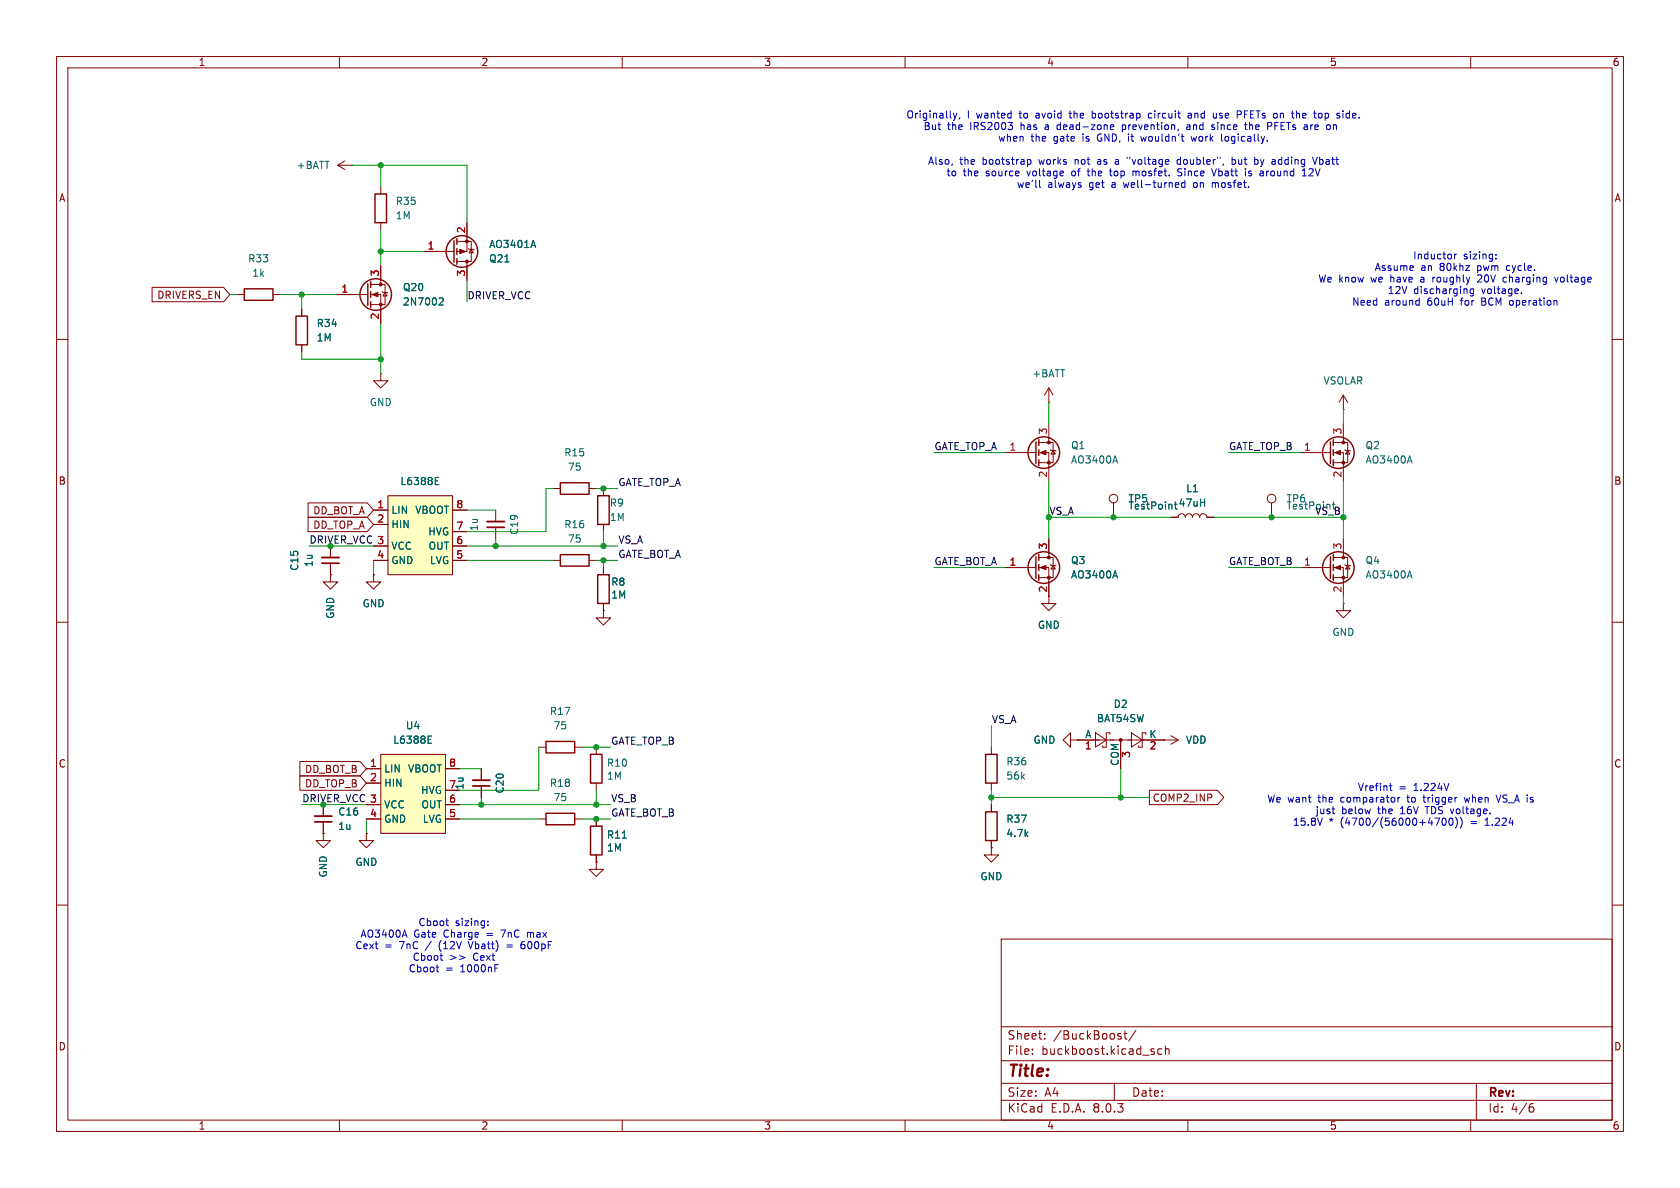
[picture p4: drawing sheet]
<svg xmlns="http://www.w3.org/2000/svg" width="297mm" height="210mm" viewBox="0 0 297 210" stroke-linecap="round" stroke-linejoin="round" font-family="sans-serif">
<g fill="none" stroke="#840000" stroke-width=".18">
<path d="M10 10h277v190h-277zM12 12h273v186h-273zM60 10v2M110 10v2M160 10v2M210 10v2M260 10v2M10 60h2M53.3 54.6v1.3M285 60h2M53.3 61v1.2M235.7 78.2h2.6v3.6h-2.6"/>
<path d="M237.5 72.4h.1M237.5 69.9l-.8 1.2M237.5 69.9v2.5M237.5 74.9v3.3M237.5 69.9l.8 1.2M237.7 79.5l.2 .1h.7l.2 .2M238.3 79.6l.3 .7h-.7zM87.6 90.2v2M87.6 93.2v2.1M97.8 86.4h1.3M97.8 99.1h1.3M104.1 86.4h1.3"/>
<path d="M104.1 99.1h1.3M196.8 88.9v2.5M229.9 80h5.3M235.7 80h1.8v5.1M10 110h2M58.4 101.6v1.3h1.3l-1.3 1.2-1.3-1.2h1.3M58.4 101.6h.1M66 101.6v1.3h1.3l-1.3 1.2-1.2-1.2h1.2M66 101.6h.1M106.7 108v1.2h1.2l-1.2 1.3-1.3-1.3h1.3M106.7 108h.1M106.7 100.3v1.3"/>
<path d="M106.7 106.7v1.3M185.4 105.4v1.3h1.3l-1.3 1.3-1.3-1.3h1.3M285 110h2M85.1 135.9v2M85.1 138.9v2.1M175.3 132.1v1.3M175.3 138.4v1.3M10 160h2M57.1 142.2v2.1M57.1 145.3v2M95.2 144.8h1.3M101.6 144.8h1.3"/>
<path d="M105.4 152.4v1.3h1.3l-1.3 1.2-1.3-1.2h1.3M105.4 152.4h.1M105.4 144.8v1.3M105.4 151.1v1.3M175.3 149.9v1.2h1.2l-1.2 1.3-1.3-1.3h1.3M175.3 149.9h.1M175.3 142.2v1.3M175.3 148.6v1.3M285 160h2M177 166h108v32h-108zM60 198v2M110 198v2"/>
<path d="M160 198v2M177 194.5h108M177 191.5h108M177 187.5h108M177 181.5h108M182.5 186.3v.1M182.5 185.5v.1M184.7 183.6v.1M184.7 182.8v.1M197 191.5v3M198 183.2l.2 .2-.2 .3M198 182.7l.2 .1"/>
<path d="M198.7 182.7h.5M198.9 182.2v1.3l.3 .2M200.8 182.1l-1.3 2M204 186v.3M205.4 185.5l-.4-.1-.3 .3v.4l.1 .2h.6M206 185.5l.2-.1 .4 .1 .1 .9M206 184.9v1.5M210 198v2M260 198v2M261 191.5v6.5M270.6 195.7h.3l.3 .3-.1 .5-.5 .1M271 195.1l-.4 .1"/>
<circle cx="196.8" cy="88.1" r=".76"/>
</g>
<g fill="none" stroke="#840000" stroke-width=".25">
<path d="M52.3 55.9h2.1v5.1h-2.1zM235.2 78.1v3.8M235.7 77.7v1M235.7 79.5v1M99.1 85.3h5v2.1h-5zM99.1 98h5v2.1h-5zM235.7 81.3v1M105.7 101.6h2v5.1h-2zM174.2 133.4h2.1v5h-2.1zM96.5 143.8h5.1v2h-5.1zM104.4 146.1h2v5h-2zM174.2 143.5h2.1v5.1h-2.1z"/>
<circle cx="236.6" cy="80" r="2.79"/>
</g>
<path d="M207.6 89.1h.5M249.2 80.6l.4 1.3M110 148.2h.7" fill="none" stroke="#006464" stroke-width=".18"/>
<path d="M86.1 92.2h3.1M83.6 137.9h3M55.6 144.3h3.1" fill="none" stroke="#840000" stroke-width=".33"/>
<path d="M86.1 93.2h3.1M83.6 138.9h3M55.6 145.3h3.1" fill="none" stroke="#840000" stroke-width=".3"/>
<g fill="#840000" stroke="#840000" stroke-width=".18">
<path d="M236 80l1-.4v.8z"/>
<circle cx="237.5" cy="81.8" r=".25"/>
<circle cx="237.5" cy="78.2" r=".25"/>
</g>
<path d="M67.3 133.4h11.4v13.9h-11.4z" fill="#ffffc2"/>
<g fill="none" stroke="#840000" stroke-width=".18">
<path d="M41.9 52.1h1.3M48.3 52.1h1.2M67.3 66v1.3h1.3l-1.3 1.3-1.3-1.3h1.3M67.3 66h.1M183.6 78.2h2.6v3.6h-2.6M185.4 71.1h.1M185.4 68.6v2.5M185.4 74.9v3.3M185.4 68.6l-.7 1.3M185.4 68.6l.8 1.3M185.7 79.5l.1 .1h.8l.1 .2M186.2 79.6l.4 .7h-.8z"/>
<path d="M58.4 96.5v2.1M58.4 99.6v2M106.7 86.4v1.2M106.7 92.7v1.3M177.8 80h5.3M183.6 98.6h2.6v3.5h-2.6M183.6 80h1.8v5.1M185.4 95.3v3.3M185.7 99.8l.1 .1h.8l.1 .2M186.2 99.9l.4 .7h-.8zM207 91.4h1.3a.64 .64 0 0 1 .6-.6 .64 .64 0 0 1 .6 .6 .64 .64 0 0 1 .7-.6 .64 .64 0 0 1 .6 .6 .64 .64 0 0 1 .7-.6 .64 .64 0 0 1 .6 .6 .64 .64 0 0 1 .6-.6 .64 .64 0 0 1 .7 .6h1.2M224.8 88.9v2.5"/>
<path d="M235.7 98.6h2.6v3.5h-2.6M237.5 95.3v3.3M237.7 99.8l.2 .1h.7l.2 .2M238.3 99.9l.3 .7h-.7zM177.8 100.3h5.3M183.6 100.3h1.8v5.1M229.9 100.3h5.3M235.7 100.3h1.8v5.1M237.5 106.7v1.3h1.3l-1.3 1.2-1.3-1.2h1.3M237.5 106.7h.1M64.8 135.9h2.5M64.8 138.4h2.5"/>
<path d="M67.3 133.4h11.4v13.9h-11.4zM78.7 135.9h2.6M78.7 139.7h2.6M95.2 132.1h1.3M101.6 132.1h1.3M105.4 132.1v1.3M105.4 138.4v1.3M189.2 130.8v-1.3l-1.2 1.3 1.2 1.3v-1.3h1.3M190.5 130.8h.1M190.5 130.8h17.8M193.7 129.5l1.9 1.3-1.9 1.3zM196.2 129.8v-.3h-.6v2.6h-.7v-.3"/>
<path d="M198.1 130.8v5.1M200 129.5l1.9 1.3-1.9 1.3zM202.6 129.8v-.3h-.7v2.6h-.6v-.3M205.7 130.8h.1M207 130l1.3 .8M208.3 130.8l-1.3 .8M57.1 147.3v1.3h1.3l-1.3 1.3-1.2-1.3h1.2M57.1 147.3h.1M64.8 147.3v1.3h1.2l-1.2 1.3-1.3-1.3h1.3M64.8 147.3h.1M64.8 142.2h2.5M64.8 144.8h2.5"/>
<path d="M78.7 142.2h2.6M78.7 144.8h2.6"/>
<circle cx="224.8" cy="88.1" r=".76"/>
</g>
<path d="M197.1 80.6l.5 1.3M235.5 89.1h.5M235.7 88.7v1.1M197.1 100.9l.5 1.3M249.2 100.9l.4 1.3M75.7 130.7h.4M75.7 131.4h.6M75.7 130.1h.6" fill="none" stroke="#006464" stroke-width=".18"/>
<g fill="none" stroke="#840000" stroke-width=".25">
<path d="M43.2 51.1h5.1v2h-5.1zM183.1 78.1v3.8M183.6 77.7v1M183.6 79.5v1M105.7 87.6h2v5.1h-2zM183.1 98.4v3.8M183.6 81.3v1M183.6 98v1.1M183.6 99.8v1M235.2 98.4v3.8M235.7 98v1.1M235.7 99.8v1"/>
<path d="M183.6 101.6v1M235.7 101.6v1M96.5 131.1h5.1v2h-5.1zM104.4 133.4h2v5h-2z"/>
<circle cx="184.5" cy="80" r="2.79"/>
<circle cx="184.5" cy="100.3" r="2.79"/>
<circle cx="236.6" cy="100.3" r="2.79"/>
</g>
<g fill="#840000" stroke="#840000" stroke-width=".18">
<path d="M236 100.3l1-.4v.8z"/>
<path d="M183.9 100.3l1-.4v.8z"/>
<path d="M183.9 80l1-.4v.8z"/>
<circle cx="237.5" cy="102.1" r=".25"/>
<circle cx="237.5" cy="98.6" r=".25"/>
<circle cx="198.1" cy="130.8" r=".25"/>
<circle cx="185.4" cy="102.1" r=".25"/>
<circle cx="185.4" cy="98.6" r=".25"/>
<circle cx="185.4" cy="81.8" r=".25"/>
<circle cx="185.4" cy="78.2" r=".25"/>
</g>
<path d="M56.9 98.6h3" fill="none" stroke="#840000" stroke-width=".33"/>
<path d="M56.9 99.6h3" fill="none" stroke="#840000" stroke-width=".3"/>
<path d="M68.6 87.6h11.4v14h-11.4z" fill="#ffffc2"/>
<g fill="none" stroke="#840000" stroke-width=".18">
<path d="M59.7 29.2l1.3 .8M59.7 29.2h2.5M61 28.4l-1.3 .8M62.2 29.2h.1M67.3 33v1.3M67.3 39.4v1.2M82.5 39.4v5.1h-1.7M26.9 50.8h12.6l1.1 1.3-1.1 1.2h-12.6zM53.3 54.6v1.3M59.7 52.1h5.3M65.5 52.1h1.8v5.1M65.5 50.3h2.6v3.5h-2.6"/>
<path d="M67.3 47v3.3M67.6 51.6l.1 .1h.8l.1 .1M68.1 51.7l.4 .6h-.8zM74.9 44.5h5.4M80.8 42.7h2.5v3.5h-2.5M82.5 46.2v3.3M82.8 43.9l.1 .2h.8l.1 .1M83.3 44.1l.4 .6h-.8zM53.3 61v1.2M54.5 91.4h10.4l1.1 1.3-1.1 1.3h-10.4zM54.5 88.9h10.4l1.1 1.3-1.1 1.2h-10.4zM58.4 96.5v2.1"/>
<path d="M58.4 99.6v2M66 90.2h2.6M66 92.7h2.6M66 96.5h2.6M66 99.1h2.6M68.6 87.6h11.4v14h-11.4zM80 90.2h2.5M80 96.5h2.5M80 99.1h2.5M80 94h2.5M185.4 95.3v2.5M196.8 88.9v2.5"/>
<path d="M207 91.4h1.3M213.4 91.4h1.2M58.4 101.6h.1M66 101.6h.1M106.7 108h.1M106.7 100.3v1.3M106.7 106.7v1.3M177.8 100.3h2.5M185.4 102.9v2.5M53 137.2h10.7l1.1 1.2-1.1 1.3h-10.7zM53 134.6h10.7l1.1 1.3-1.1 1.3h-10.7zM64.8 135.9h2.5"/>
<path d="M64.8 138.4h2.5M78.7 135.9h2.6M78.7 139.7h2.6M85.1 135.9v2M85.1 138.9v2.1M190.5 130.8h.1M190.5 130.8h3.8M198.1 130.8v5.1M201.9 130.8h3.8M203.2 139.7h12l1.1 1.3-1.1 1.2h-12zM205.7 130.8h.1M57.1 147.3h.1"/>
<path d="M57.1 142.2v2.1M57.1 145.3v2M64.8 147.3h.1M64.8 142.2h2.5M64.8 144.8h2.5M78.7 142.2h2.6M78.7 144.8h2.6M105.4 152.4h.1M105.4 144.8v1.3M105.4 151.1v1.3M175.3 149.9h.1M175.3 142.2v1.3"/>
<path d="M175.3 148.6v1.3"/>
</g>
<path d="M77.8 52.6l.4 .1 .2 .3-.8 .9h.8M94.3 42.5l.4 1.3M77 85h.4M77 85.7h.6M77 84.4h.6M207.6 89.1h.5M197.1 100.9l.5 1.3M75.7 130.7h.4M75.7 131.4h.6M75.7 130.1h.6M110 148.2h.7" fill="none" stroke="#006464" stroke-width=".18"/>
<g fill="none" stroke="#840000" stroke-width=".25">
<path d="M66.3 34.3h2v5.1h-2zM65 50.2v3.8M65.5 49.8v1M65.5 51.6v1M65.5 53.3v1.1M80.3 42.5v3.9M80.8 42.2v1M80.8 43.9v1.1M80.8 45.7v1"/>
<circle cx="66.4" cy="52.1" r="2.79"/>
<circle cx="81.7" cy="44.4" r="2.79"/>
</g>
<g fill="#840000" stroke="#840000" stroke-width=".18">
<path d="M81.3 44.1l1 .4-1 .3z"/>
<path d="M65.8 52.1l1-.4v.8z"/>
<circle cx="82.5" cy="42.7" r=".25"/>
<circle cx="82.5" cy="46.2" r=".25"/>
<circle cx="67.3" cy="53.8" r=".25"/>
<circle cx="67.3" cy="50.3" r=".25"/>
</g>
<g fill="none" stroke="#0000c2" stroke-width=".18">
<path d="M189.2 19.6v1.2M193.1 19.6v1.3M219.2 19.6l.3 .2-.1 .3-.2 .2M168.5 20l.3 .9M168.8 20.9l-.3 .4M169.1 20l-.3 .9M169.7 20.8l-.1 .2M181.7 28.3l.3-.1 .3 .2-.2 .6h-.4M183.8 31.9v1.1l.2 .1M187 22.1l-.1 .2 .1 .5M189 20h.5M192.2 30.2h.5"/>
<path d="M192.4 29.8v1.2M193.1 20.8l.4 .1M193.5 20l-.4 .1M194.2 28.2l-.1 .1M194.2 28.6l-.2 .1 .2 .3M196.1 30.2h.5M196.3 29.8v1.1l.3 .2M196.4 22.8h.4M196.8 22.1l.1 .3-.6 .1M197.2 28.3h.5v.7M197.7 28.5l-.4 .1-.2 .1 .2 .3h.4M198.4 22.8l.4 .1"/>
<path d="M198.4 22.1v1.2M199.3 27.8v.2M199.7 27.8v.2M200.3 30.2v.9M200.3 30.3v.1M200.8 30.3v.1M201.7 24.1l.2 .9 .3-.6M203.6 20.1l-.4-.1-.2 .3 .1 .5h.5M208.2 32.3l.2 .3-.6 .1M208.3 33.1h-.1M208.7 28.3l-.4-.1-.2 .2 .1 .6h.5M208.7 27.8v1.2"/>
<path d="M208.9 29.9l-.5-.1-.1 .1v.4l.5 .2 .1 .3-.2 .3-.5-.1M209.5 31.9v1.2M209.5 32.3h-.4l-.2 .2 .1 .6h.5M209.8 22.1h.5M210.1 20.1h.5v.8M210.4 22.4h-.4l-.2 .2 .2 .3 .4-.1M210.6 24.1l.2 .9 .2-.6 .3 .6M210.6 20.3l-.4 .1-.2 .2 .2 .3 .4-.1M211.1 32.3l-.1 .2 .1 .6M214.2 29.8l.4 1.3 .4-1.3M214.3 22.1h.4M214.3 22.4l.4 .3v.1l-.4 .1"/>
<path d="M214.3 32.3v.8M214.7 32.3l-.4 .1M215 20.7l-.3 .2M215 20v.9M216 24.9l.1 .1M216.7 24.2l-.1 .2 .1 .5M217.8 28.3l.4-.1 .2 .2-.1 .6h-.5M217.8 27.8v1.2M220 22.1h.5M220.2 21.6v1.1l.3 .2M220.9 21.6v1.3M221.1 22.1l-.2 .1"/>
<path d="M221.2 30.3l-.3-.1-.2 .2 .1 .2 .4 .1v.3h-.5M222.2 28.2l.2 .2v.4l-.2 .2M222.8 28.2l.3 .8M223 29.4l-.2 .1M223.9 30.2v.9M224.1 30.3l-.2 .2M224.8 21.8v.3l-.2 .2M226.2 28.2l-.2 .2v.4l.2 .2M226.3 20v.9M226.5 20l-.2 .1M229.4 20l.3 .2v.7M230.2 31.1h.7"/>
<path d="M231.7 22.1v.8M232 22.1l-.3 .2M232.1 30.4l-.7 .7h.8M232.9 27.8l-.4 1.2M233.3 29h.4M233.3 27.8v1.2M233.5 20l.2 .3v.3l-.2 .3M233.7 28.2l-.4 .1M235.7 22.1v.8M235.8 22.1l-.1 .1M236.2 22.1l.1 .8M238.4 20l-.3 .1-.1 .2v.4l.4 .2"/>
<path d="M250.9 52.7v1.2M250.9 53.9h-.1M253.3 49v.9M253.6 49l-.3 .3M257.1 44.9v.9M257.5 44.9l-.4 .3M260 52.3h.1M260 51.1l-.1 .2 .1 .5 .1 .1 .4-.1M260.1 51.1h.4M260.5 51.1v1l-.2 .2M261.9 49.1l-.7 .8h.8M264.5 45.6v.2"/>
<path d="M264.5 45v.1M265.8 49.8h.5M265.8 49.1h.5M269 51.8v.1M274.8 49l.3 .9 .3-.9M245.6 138.9h.5M245.8 138.5v1.1l.3 .2M233.8 144.6l-.5 1.3M235.5 143h.5M235.7 143.8h.3M247.1 141v.8M247.5 141l-.4 .2"/>
<path d="M251.5 141h.5M251.7 140.5l.1 1.2M254.5 144.6l-.5 1.3M254.9 145.1l.1 .5 .2 .3 .3-.1 .2-.7M256.1 145.1l.1 .5 .2 .3 .3-.1 .2-.7M257.6 145v.8l-.3 .6M258.4 145v.8l-.3 .6M258.9 141l.2 .8 .2-.6M262.6 145.9h.7M264.5 140.5l.4 1.3 .4-1.3M71.5 164.4l.4 1.3M77.1 171h.5"/>
<path d="M77.3 171.7l.3 .1M78 169.7l.3 .1M78.8 162.8h.5M79.1 163.6h.2M81.2 168.9l1 .4-1 .3M82.8 166.4l.4 1.3M86.3 163.5v.1M86.3 162.8v.2M87.5 170.5h.6M89.6 167.1h1M89.6 167.4h1M92.3 166.6a.99 .99 0 0 0-.1 1.1h.5"/>
<path d="M92.7 167l-.4-.1-.2 .3M93.2 164.8v.9M93.4 164.8l-.2 .1"/>
</g>
<g fill="none" stroke="#009600" stroke-width=".18">
<path d="M62.2 29.2h20.3v10.2M67.3 29.2v3.8M40.6 52.1h1.3M49.5 52.1h10.2M53.3 52.1v2.5M67.3 40.6v6.4M67.3 57.2v8.8M67.3 44.5h7.6M82.5 49.5v3.8M53.3 62.2v1.3h14M185.4 71.1v3.8M237.5 72.4v2.5"/>
<path d="M54.6 96.5h11.4M66 99.1v2.5M82.5 96.5h26.7M82.5 99.1h15.3M82.5 90.2h5.1M87.6 95.3v1.2M97.8 86.4h-1.3v7.6h-14M105.4 86.4h3.8M105.4 99.1h3.8M106.7 94v2.5M106.7 99.1v1.2M165.1 80h12.7"/>
<path d="M185.4 91.4h21.6M185.4 85.1v10.2M214.6 91.4h22.9M217.2 80h12.7M237.5 85.1v10.2M165.1 100.3h12.7M217.2 100.3h12.7M237.5 105.4v1.3M81.3 135.9h3.8M95.2 132.1v7.6h-13.9M102.9 132.1h5M105.4 139.7v2.5"/>
<path d="M175.3 128.3v3.8M175.3 139.7v2.5M198.1 135.9v5.1M53.3 142.2h11.5M64.8 144.8v2.5M81.3 142.2h26.6M81.3 144.8h13.9M85.1 141v1.2M102.9 144.8h5M175.3 141h27.9"/>
</g>
<g fill="#009600" stroke="#009600" stroke-width=".18">
<circle cx="106.7" cy="96.5" r=".46"/>
<circle cx="106.7" cy="99.1" r=".46"/>
<circle cx="105.4" cy="142.2" r=".46"/>
<circle cx="105.4" cy="144.8" r=".46"/>
<circle cx="106.7" cy="86.4" r=".46"/>
<circle cx="105.4" cy="132.1" r=".46"/>
<circle cx="87.6" cy="96.5" r=".46"/>
<circle cx="85.1" cy="142.2" r=".46"/>
<circle cx="224.8" cy="91.4" r=".46"/>
<circle cx="198.1" cy="141" r=".46"/>
<circle cx="175.3" cy="141" r=".46"/>
<circle cx="237.5" cy="91.4" r=".46"/>
<circle cx="196.8" cy="91.4" r=".46"/>
<circle cx="53.3" cy="52.1" r=".46"/>
<circle cx="67.3" cy="44.5" r=".46"/>
<circle cx="67.3" cy="29.2" r=".46"/>
<circle cx="67.3" cy="63.5" r=".46"/>
</g>
<text font-size="2.8" fill="#840000" x="178" y="190.9">Title:</text>
<g font-size="2.1" fill="#840000">
<text x="178" y="184">Sheet:</text>
<text x="186.2" y="184">/BuckBoost/</text>
<text x="178" y="186.7">File:</text>
<text x="184.1" y="186.7">buckboost.kicad_sch</text>
<text x="178" y="196.9">KiCad</text>
<text x="178" y="194.1">Size:</text>
<text x="184.7" y="194.1">A4</text>
<text x="185.7" y="196.9">E.D.A.</text>
<text x="193.3" y="196.9">8.0.3</text>
<text x="200" y="194.1">Date:</text>
<text x="263" y="194.3">Rev:</text>
<text x="263" y="196.9">Id:</text>
<text x="267.1" y="196.9">4/6</text>
</g>
<g font-size="1.8" fill="#840000">
<text x="35" y="11.9">1</text>
<text x="85" y="11.9">2</text>
<text x="135" y="11.9">3</text>
<text x="185" y="11.9">4</text>
<text x="235" y="11.9">5</text>
<text x="285" y="11.9">6</text>
<text x="10.3" y="35.9">A</text>
<text x="285.3" y="35.9">A</text>
<text x="27.7" y="53">DRIVERS_EN</text>
<text x="10.3" y="85.9">B</text>
<text x="285.3" y="85.9">B</text>
<text x="55.3" y="93.7">DD_TOP_A</text>
<text x="55.3" y="91.1">DD_BOT_A</text>
<text x="10.3" y="135.9">C</text>
<text x="53.8" y="136.8">DD_BOT_B</text>
<text x="285.3" y="135.9">C</text>
<text x="53.8" y="139.4">DD_TOP_B</text>
<text x="203.7" y="141.9">COMP2_INP</text>
<text x="10.3" y="185.9">D</text>
<text x="285.3" y="185.9">D</text>
<text x="35" y="199.9">1</text>
<text x="85" y="199.9">2</text>
<text x="135" y="199.9">3</text>
<text x="185" y="199.9">4</text>
<text x="235" y="199.9">5</text>
<text x="285" y="199.9">6</text>
</g>
<g font-size="1.8" fill="#0000c2">
<text x="160.1" y="21.1">Originally,</text>
<text x="163.2" y="23.2">But</text>
<text x="167.5" y="23.2">the</text>
<text x="171" y="21.1">I</text>
<text x="171.6" y="23.2">IRS2003</text>
<text x="172.8" y="21.1">wanted</text>
<text x="180.5" y="21.1">to</text>
<text x="180.7" y="23.2">has</text>
<text x="183.6" y="21.1">avoid</text>
<text x="185.2" y="23.2">a</text>
<text x="187.5" y="23.2">dead-zone</text>
<text x="189.8" y="21.1">the</text>
<text x="193.9" y="21.1">bootstrap</text>
<text x="199.2" y="23.2">prevention,</text>
<text x="204.1" y="21.1">circuit</text>
<text x="210.9" y="23.2">and</text>
<text x="211.3" y="21.1">and</text>
<text x="215.5" y="23.2">since</text>
<text x="215.9" y="21.1">use</text>
<text x="220.4" y="21.1">PFETs</text>
<text x="221.6" y="23.2">the</text>
<text x="225.7" y="23.2">PFETs</text>
<text x="227" y="21.1">on</text>
<text x="230.5" y="21.1">the</text>
<text x="232.4" y="23.2">are</text>
<text x="234.6" y="21.1">top</text>
<text x="238.8" y="21.1">side.</text>
<text x="164" y="29.3">Also,</text>
<text x="169.7" y="29.3">the</text>
<text x="173.8" y="29.3">bootstrap</text>
<text x="176.4" y="25.2">when</text>
<text x="182.2" y="25.2">the</text>
<text x="184" y="29.3">works</text>
<text x="186.4" y="25.2">gate</text>
<text x="190.5" y="29.3">not</text>
<text x="191.7" y="25.2">is</text>
<text x="194.5" y="25.2">GND, it</text>
<text x="194.7" y="29.3">as</text>
<text x="200.3" y="29.3">&quot;voltage</text>
<text x="202.6" y="25.2">wouldn't</text>
<text x="209.4" y="29.3">doubler&quot;,</text>
<text x="211.7" y="25.2">work</text>
<text x="217.2" y="25.2">logically.</text>
<text x="219.2" y="29.3">but</text>
<text x="223.4" y="29.3">by</text>
<text x="226.7" y="29.3">adding</text>
<text x="234.3" y="29.3">Vbatt</text>
<text x="167.2" y="31.4">to</text>
<text x="170.3" y="31.4">the</text>
<text x="174.4" y="31.4">source</text>
<text x="179.7" y="33.4">we'll</text>
<text x="181.9" y="31.4">voltage</text>
<text x="185.2" y="33.4">always</text>
<text x="189.9" y="31.4">of</text>
<text x="192.7" y="33.4">get</text>
<text x="193" y="31.4">the</text>
<text x="196.8" y="33.4">a</text>
<text x="197.1" y="31.4">top</text>
<text x="199.1" y="33.4">well-turned</text>
<text x="201.3" y="31.4">mosfet.</text>
<text x="209.5" y="31.4">Since</text>
<text x="211.7" y="33.4">on</text>
<text x="215.1" y="33.4">mosfet.</text>
<text x="215.8" y="31.4">Vbatt</text>
<text x="221.8" y="31.4">is</text>
<text x="224.6" y="31.4">around</text>
<text x="232.3" y="31.4">12V</text>
<text x="249.7" y="46.1">Inductor</text>
<text x="258.7" y="46.1">sizing:</text>
<text x="233" y="50.1">We know</text>
<text x="242.5" y="50.1">we</text>
<text x="242.9" y="48.1">Assume</text>
<text x="245.2" y="52.2">12V</text>
<text x="246.1" y="50.1">have</text>
<text x="249.9" y="52.2">discharging</text>
<text x="251.2" y="48.1">an</text>
<text x="251.6" y="50.1">a</text>
<text x="253.9" y="50.1">roughly</text>
<text x="254.6" y="48.1">80khz</text>
<text x="261.4" y="48.1">pwm</text>
<text x="262.1" y="52.2">voltage.</text>
<text x="262.1" y="50.1">20V</text>
<text x="266.8" y="48.1">cycle.</text>
<text x="266.8" y="50.1">charging</text>
<text x="276.2" y="50.1">voltage</text>
<text x="238.9" y="54.2">Need</text>
<text x="244.8" y="54.2">around</text>
<text x="252.5" y="54.2">60uH</text>
<text x="258.5" y="54.2">for</text>
<text x="262.4" y="54.2">BCM operation</text>
<text x="223.9" y="142.1">We want</text>
<text x="233.2" y="142.1">the</text>
<text x="237.3" y="142.1">comparator</text>
<text x="240" y="140">Vrefint</text>
<text x="247.3" y="140">=</text>
<text x="249.3" y="142.1">to</text>
<text x="250" y="140">1.224V</text>
<text x="252.3" y="142.1">trigger</text>
<text x="259.8" y="142.1">when</text>
<text x="265.7" y="142.1">VS_A is</text>
<text x="228.5" y="146.2">15.8V</text>
<text x="232.5" y="144.1">just</text>
<text x="235" y="146.2">*</text>
<text x="237.1" y="146.2">(4700/(56000+4700))</text>
<text x="237.2" y="144.1">below</text>
<text x="243.7" y="144.1">the</text>
<text x="247.8" y="144.1">16V</text>
<text x="252.5" y="144.1">TDS voltage.</text>
<text x="260.3" y="146.2">=</text>
<text x="263" y="146.2">1.224</text>
<text x="62.7" y="168">Cext</text>
<text x="63.6" y="166">AO3400A</text>
<text x="68" y="168">=</text>
<text x="70.7" y="168">7nC</text>
<text x="73.1" y="166">Gate</text>
<text x="73.9" y="163.9">Cboot</text>
<text x="75.5" y="168">/</text>
<text x="78" y="168">(12V</text>
<text x="78.5" y="166">Charge</text>
<text x="80.5" y="163.9">sizing:</text>
<text x="83.6" y="168">Vbatt)</text>
<text x="86.3" y="166">=</text>
<text x="89" y="166">7nC</text>
<text x="93.2" y="168">600pF</text>
<text x="93.8" y="166">max</text>
<text x="72.1" y="172.1">Cboot</text>
<text x="72.8" y="170">Cboot</text>
<text x="78.8" y="172.1">=</text>
<text x="79.5" y="170">&gt;&gt;</text>
<text x="81.5" y="172.1">1000nF</text>
<text x="83.8" y="170">Cext</text>
</g>
<g font-size="1.8" fill="#006464">
<text x="52.3" y="30.1">+BATT</text>
<text x="69.9" y="39">1M</text>
<text x="69.9" y="36.4">R35</text>
<text x="43.8" y="46.6">R33</text>
<text x="86.4" y="46.6">Q21</text>
<text x="86.4" y="44">AO3401A</text>
<text x="44.5" y="49.1">1k</text>
<text x="71.1" y="51.7">Q20</text>
<text x="55.9" y="58">R34</text>
<text x="71.1" y="54.2">2N7002</text>
<text x="55.9" y="60.6">1M</text>
<text x="65.3" y="72">GND</text>
<text x="182.4" y="66.9">+BATT</text>
<text x="233.9" y="68.2">VSOLAR</text>
<text x="99.7" y="80.9">R15</text>
<text x="100.3" y="83.4">75</text>
<text x="189.2" y="82.1">AO3400A</text>
<text x="189.2" y="79.6">Q1</text>
<text x="241.3" y="82.1">AO3400A</text>
<text x="241.3" y="79.6">Q2</text>
<text x="70.7" y="86">L6388E</text>
<text x="107.7" y="89.8">R9</text>
<text x="199.4" y="89">TP5</text>
<text x="208.3" y="89.8">47uH</text>
<text x="209.6" y="87.2">L1</text>
<text x="227.3" y="89">TP6</text>
<text x="69.1" y="91">LIN</text>
<text x="69.1" y="93.6">HIN</text>
<text x="73.3" y="91">VBOOT</text>
<text x="75.6" y="94.8">HVG</text>
<text x="84.7" y="94" transform="rotate(-90 84.7 94)">1u</text>
<text x="91.8" y="94.7" transform="rotate(-90 91.8 94.7)">C19</text>
<text x="99.7" y="93.6">R16</text>
<text x="107.7" y="92.3">1M</text>
<text x="199.4" y="90.3">TestPoint</text>
<text x="227.3" y="90.3">TestPoint</text>
<text x="52.9" y="101" transform="rotate(-90 52.9 101)">C15</text>
<text x="55.5" y="100.3" transform="rotate(-90 55.5 100.3)">1u</text>
<text x="69.1" y="97.4">VCC</text>
<text x="69.1" y="99.9">GND</text>
<text x="75.7" y="97.4">OUT</text>
<text x="75.9" y="99.9">LVG</text>
<text x="100.3" y="96.1">75</text>
<text x="189.2" y="99.9">Q3</text>
<text x="241.3" y="99.9">Q4</text>
<text x="64" y="107.5">GND</text>
<text x="108" y="103.7">R8</text>
<text x="108" y="106">1M</text>
<text x="189.2" y="102.5">AO3400A</text>
<text x="241.3" y="102.5">AO3400A</text>
<text x="59.3" y="109.5" transform="rotate(-90 59.3 109.5)">GND</text>
<text x="183.4" y="111.4">GND</text>
<text x="235.5" y="112.6">GND</text>
<text x="196.8" y="125.3">D2</text>
<text x="69.4" y="131.7">L6388E</text>
<text x="71.7" y="129.1">U4</text>
<text x="97.1" y="126.6">R17</text>
<text x="97.7" y="129.1">75</text>
<text x="182.6" y="131.7">GND</text>
<text x="191.8" y="130.6">A</text>
<text x="193.8" y="127.9">BAT54SW</text>
<text x="203.1" y="130.6">K</text>
<text x="209.6" y="131.7">VDD</text>
<text x="67.8" y="136.8">LIN</text>
<text x="72" y="136.8">VBOOT</text>
<text x="107.2" y="135.7">R10</text>
<text x="177.8" y="135.5">R36</text>
<text x="197.9" y="135.5" transform="rotate(-90 197.9 135.5)">COM</text>
<text x="67.8" y="139.3">HIN</text>
<text x="67.8" y="143.1">VCC</text>
<text x="74.3" y="140.6">HVG</text>
<text x="74.4" y="143.1">OUT</text>
<text x="82.1" y="139.7" transform="rotate(-90 82.1 139.7)">1u</text>
<text x="89.3" y="140.4" transform="rotate(-90 89.3 140.4)">C20</text>
<text x="97.1" y="139.3">R18</text>
<text x="97.7" y="141.8">75</text>
<text x="107.2" y="138">1M</text>
<text x="177.8" y="138">56k</text>
<text x="59.7" y="146.9">1u</text>
<text x="59.7" y="144.4">C16</text>
<text x="67.8" y="145.6">GND</text>
<text x="74.6" y="145.6">LVG</text>
<text x="107.2" y="148.4">R11</text>
<text x="177.8" y="148.2">4.7k</text>
<text x="177.8" y="145.6">R37</text>
<text x="58" y="155.2" transform="rotate(-90 58 155.2)">GND</text>
<text x="62.7" y="153.3">GND</text>
<text x="107.2" y="150.7">1M</text>
<text x="173.2" y="155.8">GND</text>
</g>
<g font-size="1.8" fill="#a90000">
<text x="82.3" y="41.3" transform="rotate(-90 82.3 41.3)">2</text>
<text x="75.5" y="44.2">1</text>
<text x="60.3" y="51.8">1</text>
<text x="67.1" y="49" transform="rotate(-90 67.1 49)">3</text>
<text x="82.3" y="49" transform="rotate(-90 82.3 49)">3</text>
<text x="67.1" y="56.6" transform="rotate(-90 67.1 56.6)">2</text>
<text x="185.2" y="76.9" transform="rotate(-90 185.2 76.9)">3</text>
<text x="237.2" y="76.9" transform="rotate(-90 237.2 76.9)">3</text>
<text x="178.4" y="79.8">1</text>
<text x="230.4" y="79.8">1</text>
<text x="66.6" y="89.9">1</text>
<text x="80.6" y="89.9">8</text>
<text x="185.2" y="84.5" transform="rotate(-90 185.2 84.5)">2</text>
<text x="237.2" y="84.5" transform="rotate(-90 237.2 84.5)">2</text>
<text x="66.6" y="92.5">2</text>
<text x="80.6" y="93.7">7</text>
<text x="66.6" y="98.8">4</text>
<text x="66.6" y="96.3">3</text>
<text x="80.6" y="98.8">5</text>
<text x="80.6" y="96.3">6</text>
<text x="178.4" y="100.1">1</text>
<text x="185.2" y="97.2" transform="rotate(-90 185.2 97.2)">3</text>
<text x="230.4" y="100.1">1</text>
<text x="237.2" y="97.2" transform="rotate(-90 237.2 97.2)">3</text>
<text x="185.2" y="104.8" transform="rotate(-90 185.2 104.8)">2</text>
<text x="237.2" y="104.8" transform="rotate(-90 237.2 104.8)">2</text>
<text x="65.3" y="135.6">1</text>
<text x="79.3" y="135.6">8</text>
<text x="191.7" y="132.8">1</text>
<text x="200.1" y="134.1" transform="rotate(-90 200.1 134.1)">3</text>
<text x="203.1" y="132.8">2</text>
<text x="65.3" y="138.2">2</text>
<text x="65.3" y="142">3</text>
<text x="79.3" y="142">6</text>
<text x="79.3" y="139.4">7</text>
<text x="65.3" y="144.5">4</text>
<text x="79.3" y="144.5">5</text>
</g>
<g font-size="1.8" fill="#0f0f0f">
<text x="82.5" y="53">DRIVER_VCC</text>
<text x="165.1" y="79.7">GATE_TOP_A</text>
<text x="217.2" y="79.7">GATE_TOP_B</text>
<text x="109.2" y="86">GATE_TOP_A</text>
<text x="232.4" y="91.1">VS_B</text>
<text x="109.2" y="98.7">GATE_BOT_A</text>
<text x="109.2" y="96.2">VS_A</text>
<text x="165.1" y="100">GATE_BOT_A</text>
<text x="217.2" y="100">GATE_BOT_B</text>
<text x="107.9" y="131.7">GATE_TOP_B</text>
<text x="175.3" y="127.9">VS_A</text>
<text x="107.9" y="141.9">VS_B</text>
<text x="107.9" y="144.4">GATE_BOT_B</text>
</g>
<g font-size="1.8" fill="#009600">
<text x="185.4" y="91.1">VS_A</text>
<text x="54.6" y="96.2">DRIVER_VCC 3</text>
<text x="53.3" y="141.9">DRIVER_VCC 3</text>
</g>
</svg>
